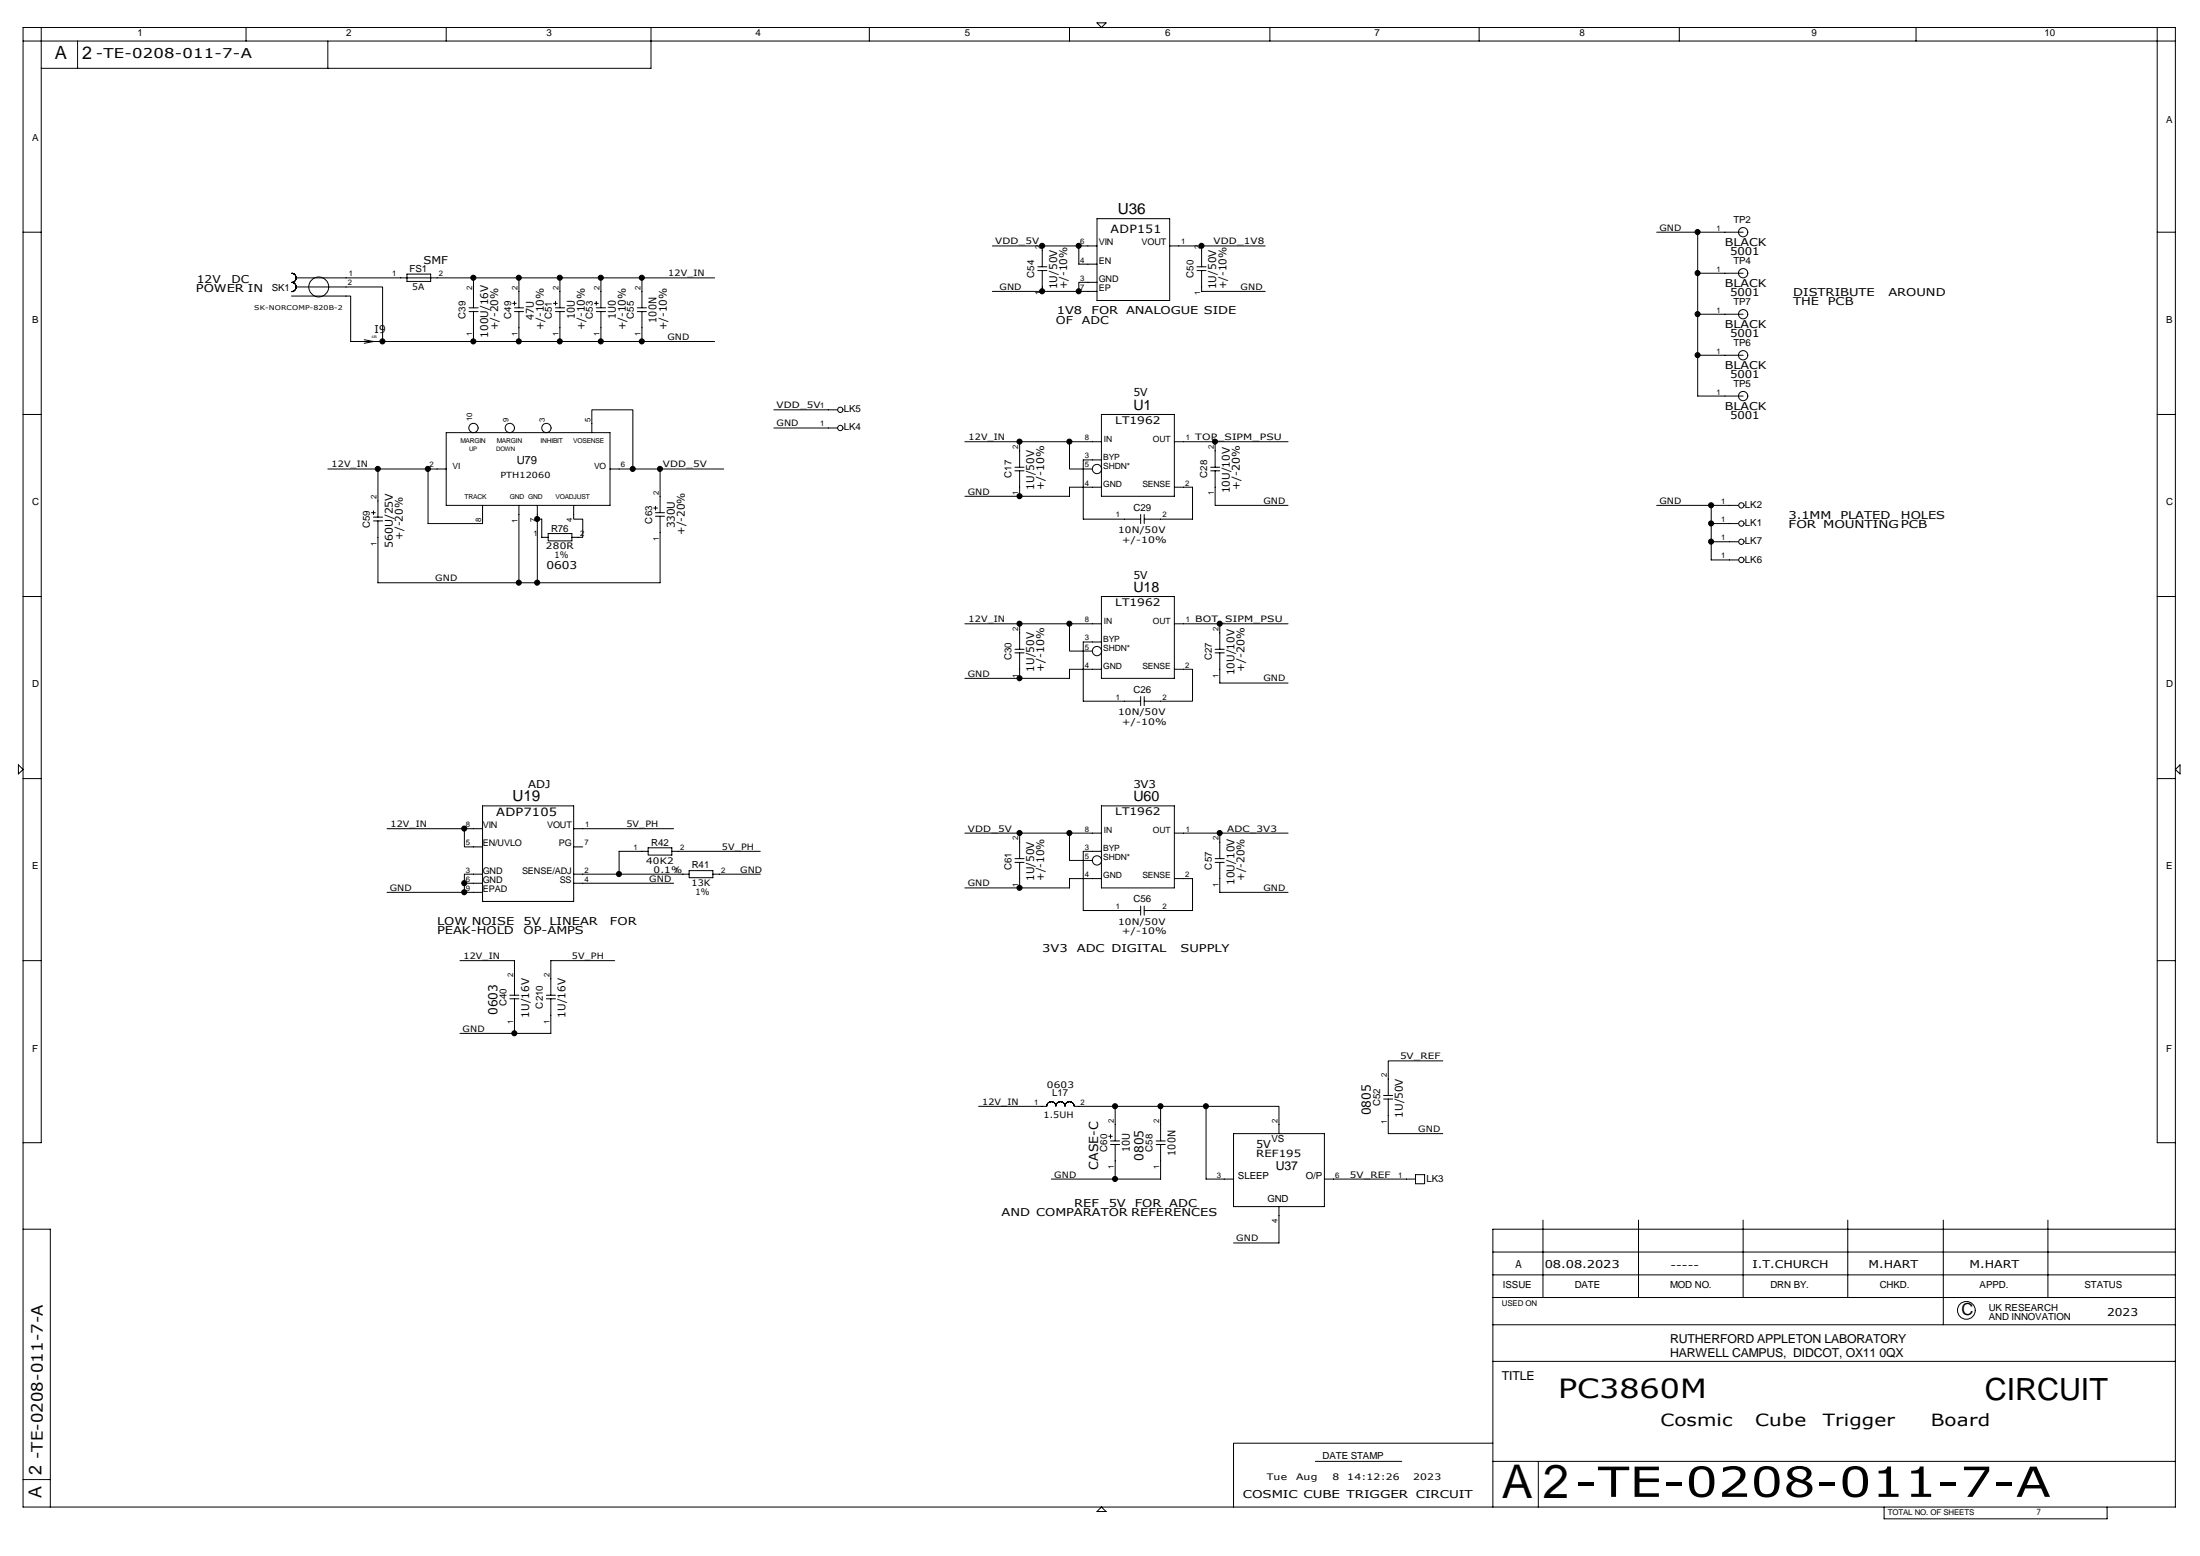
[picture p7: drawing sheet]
<svg xmlns="http://www.w3.org/2000/svg" width="420mm" height="297mm" viewBox="0 0 420 297" stroke-linecap="round" stroke-linejoin="round" font-family="sans-serif">
<g fill="none" stroke="#000" stroke-width=".19">
<path d="M4.4 5.3h411.1v282.4h-411.1zM4.4 7.8h411.1M7.9 5.3v212.8h-3.5M14.8 7.8v5.2M47 5.3v2.5M62.6 7.8v5.2M85.2 5.3v2.5M124.3 5.3v7.7h-116.4M166 5.3v2.5M204.3 5.3v2.5M209.5 4.4h1.7l-.8 .9zM242.5 5.3v2.5"/>
<path d="M282.5 5.3v2.5M320.7 5.3v2.5M365.9 5.3v2.5M412 5.3v212.8h3.5M4.4 44.3h3.5M55.7 56.5h11.3v8.7h23.4M55.7 53.9l.5 .2M55.7 52.2l.5 .1M55.8 53.9h.1M55.9 53.9h-.1M56 54h.1M56.2 54.1h.1"/>
<path d="M56.2 53.8l-.5 .1M56.2 55.5h.1M56.2 55.5l-.5 .2M56.2 52.3h.1M56.2 53.8h.1M56.2 52.3l.1 .1M56.3 55.5h-.1M56.3 53.7l-.1 .1M56.3 54.2l.1 .1M56.3 52.5l.2 .3v.5l-.2 .4M56.4 52.5h.1M56.4 55.3h.1"/>
<path d="M56.4 53.5h.1M56.4 54.3v.1M56.4 54.4l.1 .7-.2 .3M56.5 54.6h.1M56.5 52.8l.1 .1M56.6 54.9l-.1 .1M56.6 53.2l-.1 .1M56.6 54.8h16.5v10.4M56.6 53h33.8M77.7 52.3h4.6v1.4h-4.6zM89.6 59.5h1.7M89.6 58.8h1.7"/>
<path d="M90.4 59.5v5.7h8.7M97.9 57.9h.7M98.3 59.5h1.7M98.3 58.8h1.7M98.3 57.5v.8M99.1 59.5v5.7h7.8M99.1 53h-8.7v5.8M99.1 53h37.4M99.1 53v5.8M105.7 57.9h.7M106.1 59.5h1.7M106.1 58.8h1.7"/>
<path d="M106.1 57.5v.8M106.9 53v5.8M106.9 59.5v5.7M113.5 57.9h.8M113.9 59.5h1.8M113.9 58.8h1.8M113.9 57.5v.8M114.8 53v5.8M114.8 59.5v5.7M121.7 59.5h1.7M121.7 58.8h1.7M122.6 53v5.8"/>
<path d="M122.6 59.5v5.7M189.5 55.6h9.5M189.5 47h16.5M198.2 51.7h1.7M198.2 50.9h1.7M199 51.7v3.9h7M199 47v3.9M209.5 47h-3.5v3.4h3.5M209.5 53.9h-3.5v1.7h3.5M209.5 41.7h13.9v15.7h-13.9zM223.4 47h18.2M228.6 51.7h1.7"/>
<path d="M228.6 50.9h1.7M229.5 51.7v3.9h12.1M229.5 47v3.9M316.4 44.3h16.5M324.2 52.2h8.7M324.2 60h8.7M324.2 44.3v23.5M412 44.3h3.5M4.4 79.1h3.5M69.6 64.9l1.7 .3-1.7 .3M106.9 65.2h29.6M147.8 78.2h12.2"/>
<path d="M210.4 79.1h13.9v15.6h-13.9zM332.9 67.8h-8.7v7.8h8.7M412 79.1h3.5M62.6 89.5h9.6M71 97.9h.7M71.3 99.4h1.8M71.3 98.7h1.8M71.3 97.5v.7M72.2 89.5h13M72.2 89.5v9.2M81.7 89.5v10.4h10.5v-3.4M85.2 82.6h31.3v13.9h-31.3z"/>
<path d="M99.1 96.5v14.8h-26.9v-11.9M102.6 96.5v14.8M102.6 99.1h.9v3.5h1.2M109.6 96.5v2.6h1.7v3.5h-2.1M113 82.6v-4.4h7.9v11.3M116.5 89.5h9.6v8.4M124.8 97h.8M125.2 97.9h1.7M125.2 98.6h1.7M125.2 96.6v.8M126.1 89.5h12.1M126.1 98.6v12.7h-27"/>
<path d="M147.8 81.7h12.2M184.3 94.7h10.4M184.3 84.3h20M193.8 89.9h1.8M193.8 89.2h1.8M194.7 89.9v4.8h9.6v-1.7h6.1M194.7 84.3v4.9M210.4 84.3h-6.1v5.2h4.3M210.4 87.8h-3.5v11.3h10.9M217.8 98.2v1.7M218.5 98.2v1.7M224.3 93h3.4v6.1h-9.2"/>
<path d="M224.3 84.3h21.7M231.2 89.9h1.8M231.2 89.2h1.8M232.1 89.9v6.6h13.9M232.1 84.3v4.9M316.4 96.5h15.6M326.8 99.9h5.2M326.8 96.5v6.9M4.4 113.9h3.5M104.7 101.9h4.5v1.4h-4.5zM184.3 119.1h20M194.7 119.1v4.9"/>
<path d="M210.4 119.1h-6.1v5.2h4.3M210.4 113.9h13.9v15.6h-13.9zM224.3 119.1h21.7M233 119.1v4.9M332 103.4h-5.2v3.5h5.2M412 113.9h3.5M184.3 129.5h10.4M193.8 124.6h1.8M193.8 124h1.8M194.7 124.6v4.9h9.6v-1.7h6.1M210.4 122.6h-3.5v11.3h10.9M217.8 133v1.7"/>
<path d="M218.5 133v1.7M224.3 127.8h3.4v6.1h-9.2M232.1 124.6h1.7M232.1 124h1.7M233 124.6v5.8h13M3.5 146l.9 .9-.9 .8zM4.4 148.6h3.5M73.9 158.2h18.3M88.7 158.2v3.5h3.5M92.2 153.8h17.4v18.3h-17.4zM109.6 158.2h19M184.3 159h20"/>
<path d="M194.7 159v4.9M210.4 159h-6.1v5.3h4.3M210.4 153.8h13.9v15.7h-13.9zM224.3 159h21.7M233 159v4.9M412 148.6h3.5M415.5 146.9l.8-.9v1.7zM73.9 170.3h14.8M92.2 166.9h-3.5v1.7M92.2 168.6h-3.5v1.7h3.5M109.6 166.9h8.6M109.6 161.7h1.7"/>
<path d="M109.6 168.6h19M123.8 161.8h4.5v1.4h-4.5zM123.8 162.5h-5.6v4.4h13.4M128.3 162.5h16.9M131.6 166.2h4.5v1.4h-4.5zM136.1 166.9h9.1M184.3 169.5h10.4M193.8 164.6h1.8M193.8 163.9h1.8M194.7 164.6v4.9h9.6v-1.8h6.1M210.4 162.5h-3.5v11.3h10.9M217.8 173v1.7"/>
<path d="M218.5 173v1.7M224.3 167.7h3.4v6.1h-9.2M232.1 164.6h1.7M232.1 163.9h1.7M233 164.6v5.7h13M4.4 183.4h3.5M87.8 183.4h10.5v6.6M87.8 197.3h10.5M97.4 190.7h1.7M97.4 190h1.7M98.3 190.7v6.6h6.9v-6.6M104.4 190.7h1.7"/>
<path d="M104.4 190h1.7M117.4 183.4h-12.2v6.6M412 183.4h3.5M186.9 211.2h13M200 210.9l-.1 .3M200 210.8h.1M200.1 210.6l-.1 .3M200.2 210.5l.8-.2 .4 .3M200.3 210.4v.1M201.3 210.4v.1M201.5 210.6l.1 .2M201.5 210.7v.1"/>
<path d="M201.6 210.9v.3M201.6 210.8v.1M201.6 211h.1M201.7 211h-.1M201.7 210.8v.1M201.9 210.6l-.2 .6M202.1 210.4l-.1 .1M202.9 210.4h.1M202.9 210.4l-.5-.1-.5 .2M202.9 210.4l.3 .2M203 210.4v.1M203.2 210.6l.1 .2"/>
<path d="M203.3 210.8l.1 .4M203.3 210.9h.1M203.4 211h.1M203.5 210.8v.1M203.5 210.9l-.1 .3M203.6 210.6l-.1 .2M203.7 210.5h.1M203.7 210.5l.7-.2 .5 .3M203.8 210.4l-.1 .1M204.7 210.4l.1 .1M204.9 210.6l.2 .2M205.1 210.9v.3h7.9"/>
<path d="M205.1 210.8v.1M211.7 216.9h.7M212.1 218.5h1.7M212.1 217.8h1.7M212.1 216.6v.7M213 211.2h8.7v6.6M213 211.2v6.6M213 218.5v6.6M220.8 218.5h1.7M220.8 217.8h1.7M221.7 218.5v6.6h-20.9M221.7 211.2h8.6"/>
<path d="M235.6 216.4h17.3v13.9h-17.3zM244.3 216.4v-5.2h-14v13.9h5.3M264.2 209.8h1.8M264.2 209.1h1.8M265.1 209.8v6.6h10.4M275.5 202.5h-10.4v6.6M4.4 234.7h5.2v53M244.3 230.3v7h-8.7M252.9 225.1h17.4M270.3 224.2h1.8v1.8h-1.8zM285.1 239h130.4M294.7 232.9v14.8"/>
<path d="M312.9 232.9v14.8M332.9 232.9v14.8M352.9 232.9v14.8M371.1 232.9v20M391.1 232.9v14.8M415.5 234.7h-130.4v53M285.1 259.9h130.4M285.1 247.7h130.4M285.1 252.9h130.4M285.1 243.4h130.4M251.2 279h16.5M285.1 275.5h-49.5v12.2"/>
<path d="M285.1 279h130.4M293.8 279v8.7M4.4 282.4h5.2M210.4 287.7l.8 .8h-1.7zM359.8 287.7v2.2h42.6v-2.2"/>
<circle cx="60.9" cy="54.8" r="1.9"/>
<circle cx="332.9" cy="44.3" r=".89"/>
<circle cx="332.9" cy="52.2" r=".89"/>
<circle cx="332.9" cy="60" r=".89"/>
<circle cx="160.5" cy="78.2" r=".51"/>
<circle cx="332.9" cy="67.8" r=".89"/>
<circle cx="332.9" cy="75.6" r=".89"/>
<circle cx="90.4" cy="81.7" r=".89"/>
<circle cx="97.4" cy="81.7" r=".89"/>
<circle cx="104.4" cy="81.7" r=".89"/>
<circle cx="160.5" cy="81.7" r=".51"/>
<circle cx="209.5" cy="89.5" r=".89"/>
<circle cx="332.6" cy="99.9" r=".51"/>
<circle cx="332.6" cy="96.5" r=".51"/>
<circle cx="332.6" cy="106.9" r=".51"/>
<circle cx="332.6" cy="103.4" r=".51"/>
<circle cx="209.5" cy="124.3" r=".89"/>
<circle cx="209.5" cy="164.3" r=".89"/>
<circle cx="375.5" cy="250.1" r="1.7"/>
</g>
<g fill="#000" stroke="#000" stroke-width=".19">
<circle cx="90.4" cy="53" r=".49"/>
<circle cx="99.1" cy="53" r=".49"/>
<circle cx="106.9" cy="53" r=".49"/>
<circle cx="114.7" cy="53" r=".49"/>
<circle cx="122.6" cy="53" r=".49"/>
<circle cx="199" cy="55.6" r=".49"/>
<circle cx="199" cy="46.9" r=".49"/>
<circle cx="206" cy="55.6" r=".49"/>
<circle cx="206" cy="46.9" r=".49"/>
<circle cx="229.5" cy="46.9" r=".49"/>
<circle cx="324.2" cy="52.1" r=".49"/>
<circle cx="324.2" cy="44.3" r=".49"/>
<circle cx="324.2" cy="60" r=".49"/>
<circle cx="73" cy="65.2" r=".49"/>
<circle cx="90.4" cy="65.2" r=".49"/>
<circle cx="99.1" cy="65.2" r=".49"/>
<circle cx="106.9" cy="65.2" r=".49"/>
<circle cx="114.7" cy="65.2" r=".49"/>
<circle cx="122.6" cy="65.2" r=".49"/>
<circle cx="324.2" cy="67.8" r=".49"/>
<circle cx="72.2" cy="89.5" r=".49"/>
<circle cx="81.7" cy="89.5" r=".49"/>
<circle cx="102.6" cy="99.1" r=".49"/>
<circle cx="120.8" cy="89.5" r=".49"/>
<circle cx="126" cy="89.5" r=".49"/>
<circle cx="194.7" cy="94.7" r=".49"/>
<circle cx="194.7" cy="84.3" r=".49"/>
<circle cx="204.2" cy="84.3" r=".49"/>
<circle cx="232" cy="84.3" r=".49"/>
<circle cx="326.8" cy="99.9" r=".49"/>
<circle cx="326.8" cy="96.5" r=".49"/>
<circle cx="99.1" cy="111.2" r=".49"/>
<circle cx="102.6" cy="111.2" r=".49"/>
<circle cx="194.7" cy="119.1" r=".49"/>
<circle cx="204.2" cy="119.1" r=".49"/>
<circle cx="232.9" cy="119.1" r=".49"/>
<circle cx="326.8" cy="103.4" r=".49"/>
<circle cx="194.7" cy="129.5" r=".49"/>
<circle cx="88.7" cy="158.2" r=".49"/>
<circle cx="194.7" cy="159" r=".49"/>
<circle cx="204.2" cy="159" r=".49"/>
<circle cx="232.9" cy="159" r=".49"/>
<circle cx="88.7" cy="168.6" r=".49"/>
<circle cx="88.7" cy="170.3" r=".49"/>
<circle cx="118.2" cy="166.9" r=".49"/>
<circle cx="194.7" cy="169.5" r=".49"/>
<circle cx="98.2" cy="197.2" r=".49"/>
<circle cx="213" cy="211.2" r=".49"/>
<circle cx="221.6" cy="211.2" r=".49"/>
<circle cx="230.3" cy="211.2" r=".49"/>
<circle cx="213" cy="225.1" r=".49"/>
</g>
<text font-size="9.1" x="294.7" y="285.9">2</text>
<text font-size="8.9" x="286.9" y="286">A</text>
<text font-size="7.9" x="300.7" y="285.7">-TE-0208-011-7-A</text>
<text font-size="5.8" x="379.1" y="267.3">CIRCUIT</text>
<text font-size="5" x="297.6" y="267">PC3860M</text>
<text font-size="3.5" x="10.5" y="11.3">A</text>
<g font-size="3.4">
<text x="15.7" y="11.3">2</text>
<text x="8" y="281.6" transform="rotate(-90 8 281.6)">2</text>
<text x="8" y="285.9" transform="rotate(-90 8 285.9)">A</text>
</g>
<g font-size="3.2">
<text x="374.6" y="251.1">C</text>
<text x="317.1" y="272.2">Cosmic</text>
<text x="335.2" y="272.2">Cube</text>
<text x="348.1" y="272.2">Trigger</text>
<text x="368.8" y="272.2">Board</text>
</g>
<text font-size="3" x="8.2" y="278.6" transform="rotate(-90 8.2 278.6)">-TE-0208-011-7-A</text>
<g font-size="2.9">
<text x="213.5" y="40.9">U36</text>
<text x="97.9" y="153">U19</text>
</g>
<g font-size="2.7">
<text x="216.4" y="78.2">U1</text>
<text x="216.4" y="112.9">U18</text>
<text x="216.4" y="153">U60</text>
</g>
<text font-size="2.6" x="18.3" y="11">-TE-0208-011-7-A</text>
<g font-size="2.4">
<text x="95" y="193.8" transform="rotate(-90 95 193.8)">0603</text>
<text x="261.8" y="212.9" transform="rotate(-90 261.8 212.9)">0805</text>
<text x="218.4" y="221.6" transform="rotate(-90 218.4 221.6)">0805</text>
<text x="209.7" y="223.4" transform="rotate(-90 209.7 223.4)">CASE-C</text>
</g>
<g font-size="2.3">
<text x="243.7" y="223.4">U37</text>
<text x="319" y="256.4">RUTHERFORD APPLETON LABORATORY</text>
<text x="286.9" y="263.4">TITLE</text>
<text x="319" y="259">HARWELL CAMPUS, DIDCOT, OX11 0QX</text>
</g>
<g font-size="2.2">
<text x="212.1" y="44.4">ADP151</text>
<text x="98.7" y="88.6">U79</text>
<text x="94.8" y="155.7">ADP7105</text>
</g>
<g font-size="2.1">
<text x="329.4" y="47">BLACK</text>
<text x="37.6" y="53.9">12V</text>
<text x="44.2" y="53.9">DC</text>
<text x="80.9" y="50.5">SMF</text>
<text x="330.5" y="48.7">5001</text>
<text x="37.4" y="55.7">POWER IN</text>
<text x="329.4" y="54.8">BLACK</text>
<text x="330.5" y="56.6">5001</text>
<text x="342.5" y="56.6">DISTRIBUTE</text>
<text x="342.5" y="58.3">THE</text>
<text x="349.1" y="58.3">PCB</text>
<text x="360.6" y="56.6">AROUND</text>
<text x="71.5" y="63.5">I9</text>
<text x="201.7" y="61.8">OF</text>
<text x="201.8" y="60">1V8</text>
<text x="206.6" y="61.8">ADC</text>
<text x="208.4" y="60">FOR</text>
<text x="215.1" y="60">ANALOGUE SIDE</text>
<text x="329.4" y="62.6">BLACK</text>
<text x="330.5" y="64.4">5001</text>
<text x="329.4" y="70.4">BLACK</text>
<text x="216.4" y="75.7">5V</text>
<text x="330.5" y="72.2">5001</text>
<text x="329.4" y="78.3">BLACK</text>
<text x="330.5" y="80">5001</text>
<text x="341.6" y="99.1">3.1MM</text>
<text x="341.6" y="100.9">FOR MOUNTING PCB</text>
<text x="351.5" y="99.1">PLATED</text>
<text x="363.1" y="99.1">HOLES</text>
<text x="104.4" y="108.7">0603</text>
<text x="216.4" y="110.4">5V</text>
<text x="100.9" y="150.4">ADJ</text>
<text x="216.4" y="150.4">3V3</text>
<text x="83.5" y="178.2">PEAK-HOLD</text>
<text x="83.5" y="176.5">LOW NOISE</text>
<text x="100" y="178.2">OP-AMPS</text>
<text x="100" y="176.5">5V</text>
<text x="104.9" y="176.5">LINEAR</text>
<text x="116.5" y="176.5">FOR</text>
<text x="199" y="181.7">3V3</text>
<text x="205.7" y="181.7">ADC DIGITAL</text>
<text x="225.5" y="181.7">SUPPLY</text>
<text x="239.9" y="219.1">5V</text>
<text x="191.3" y="232.1">AND COMPARATOR REFERENCES</text>
<text x="205.1" y="230.4">REF</text>
<text x="211.7" y="230.4">5V</text>
<text x="216.7" y="230.4">FOR</text>
<text x="223.3" y="230.4">ADC</text>
<text x="289.4" y="242.1">A</text>
<text x="295" y="242.1">08.08.2023</text>
<text x="319" y="242.2">-----</text>
<text x="334.7" y="242.1">I.T.CHURCH</text>
<text x="356.9" y="242.1">M.HART</text>
<text x="376.1" y="242.1">M.HART</text>
<text x="402.4" y="251.2">2023</text>
<text x="237.4" y="286">COSMIC CUBE TRIGGER CIRCUIT</text>
</g>
<g font-size="2">
<text x="201.9" y="55.2" transform="rotate(-90 201.9 55.2)">1U/50V</text>
<text x="203.8" y="55.2" transform="rotate(-90 203.8 55.2)">+/-10%</text>
<text x="232.3" y="55.2" transform="rotate(-90 232.3 55.2)">1U/50V</text>
<text x="234.2" y="55.2" transform="rotate(-90 234.2 55.2)">+/-10%</text>
<text x="93.3" y="64.5" transform="rotate(-90 93.3 64.5)">100U/16V</text>
<text x="95.2" y="63" transform="rotate(-90 95.2 63)">+/-20%</text>
<text x="101.9" y="61.1" transform="rotate(-90 101.9 61.1)">47U</text>
<text x="103.8" y="63" transform="rotate(-90 103.8 63)">+/-10%</text>
<text x="109.8" y="60.9" transform="rotate(-90 109.8 60.9)">10U</text>
<text x="111.7" y="63" transform="rotate(-90 111.7 63)">+/-10%</text>
<text x="117.6" y="60.9" transform="rotate(-90 117.6 60.9)">1U0</text>
<text x="119.5" y="63" transform="rotate(-90 119.5 63)">+/-10%</text>
<text x="125.4" y="61.6" transform="rotate(-90 125.4 61.6)">100N</text>
<text x="127.3" y="63" transform="rotate(-90 127.3 63)">+/-10%</text>
<text x="213" y="80.9">LT1962</text>
<text x="197.5" y="93.5" transform="rotate(-90 197.5 93.5)">1U/50V</text>
<text x="199.4" y="93.5" transform="rotate(-90 199.4 93.5)">+/-10%</text>
<text x="234.9" y="94.2" transform="rotate(-90 234.9 94.2)">10U/10V</text>
<text x="236.8" y="93.5" transform="rotate(-90 236.8 93.5)">+/-20%</text>
<text x="128.9" y="100.9" transform="rotate(-90 128.9 100.9)">330U</text>
<text x="75" y="104.6" transform="rotate(-90 75 104.6)">560U/25V</text>
<text x="76.9" y="103" transform="rotate(-90 76.9 103)">+/-20%</text>
<text x="130.8" y="102.2" transform="rotate(-90 130.8 102.2)">+/-20%</text>
<text x="213" y="115.7">LT1962</text>
<text x="197.5" y="128.2" transform="rotate(-90 197.5 128.2)">1U/50V</text>
<text x="199.4" y="128.2" transform="rotate(-90 199.4 128.2)">+/-10%</text>
<text x="235.8" y="128.9" transform="rotate(-90 235.8 128.9)">10U/10V</text>
<text x="237.7" y="128.2" transform="rotate(-90 237.7 128.2)">+/-20%</text>
<text x="213" y="155.7">LT1962</text>
<text x="197.5" y="168.2" transform="rotate(-90 197.5 168.2)">1U/50V</text>
<text x="199.4" y="168.2" transform="rotate(-90 199.4 168.2)">+/-10%</text>
<text x="235.8" y="168.9" transform="rotate(-90 235.8 168.9)">10U/10V</text>
<text x="237.7" y="168.2" transform="rotate(-90 237.7 168.2)">+/-20%</text>
<text x="101.1" y="194.3" transform="rotate(-90 101.1 194.3)">1U/16V</text>
<text x="108" y="194.3" transform="rotate(-90 108 194.3)">1U/16V</text>
<text x="267.9" y="213.4" transform="rotate(-90 267.9 213.4)">1U/50V</text>
<text x="215.8" y="220" transform="rotate(-90 215.8 220)">10U</text>
<text x="224.5" y="220.6" transform="rotate(-90 224.5 220.6)">100N</text>
</g>
<g font-size="1.9">
<text x="26.3" y="6.9">1</text>
<text x="66.1" y="6.9">2</text>
<text x="104.4" y="6.9">3</text>
<text x="144.3" y="6.9">4</text>
<text x="184.3" y="6.9">5</text>
<text x="222.5" y="6.9">6</text>
<text x="262.5" y="6.9">7</text>
<text x="301.6" y="6.9">8</text>
<text x="345.9" y="6.9">9</text>
<text x="390.4" y="6.9">10</text>
<text x="413.7" y="23.5">A</text>
<text x="6.1" y="26.9">A</text>
<text x="331" y="42.5">TP2</text>
<text x="78.2" y="51.9">FS1</text>
<text x="197.5" y="53" transform="rotate(-90 197.5 53)">C54</text>
<text x="228" y="53" transform="rotate(-90 228 53)">C50</text>
<text x="331" y="50.4">TP4</text>
<text x="51.9" y="55.6">SK1</text>
<text x="331" y="58.2">TP7</text>
<text x="6.1" y="61.7">B</text>
<text x="88.9" y="60.8" transform="rotate(-90 88.9 60.8)">C39</text>
<text x="97.6" y="60.8" transform="rotate(-90 97.6 60.8)">C49</text>
<text x="105.4" y="60.9" transform="rotate(-90 105.4 60.9)">C51</text>
<text x="113.2" y="60.8" transform="rotate(-90 113.2 60.8)">C53</text>
<text x="121.1" y="60.8" transform="rotate(-90 121.1 60.8)">C55</text>
<text x="413.7" y="61.7">B</text>
<text x="331" y="66">TP6</text>
<text x="331" y="73.8">TP5</text>
<text x="161.2" y="82.2">LK4</text>
<text x="161.2" y="78.7">LK5</text>
<text x="193.2" y="91.2" transform="rotate(-90 193.2 91.2)">C17</text>
<text x="230.5" y="91.2" transform="rotate(-90 230.5 91.2)">C28</text>
<text x="6.1" y="96.4">C</text>
<text x="70.7" y="100.8" transform="rotate(-90 70.7 100.8)">C59</text>
<text x="105.2" y="101.5">R76</text>
<text x="124.5" y="100" transform="rotate(-90 124.5 100)">C63</text>
<text x="216.5" y="97.5">C29</text>
<text x="333.2" y="100.5">LK1</text>
<text x="333.2" y="96.9">LK2</text>
<text x="413.7" y="96.4">C</text>
<text x="333.2" y="107.4">LK6</text>
<text x="333.2" y="103.9">LK7</text>
<text x="193.2" y="126" transform="rotate(-90 193.2 126)">C30</text>
<text x="231.4" y="126" transform="rotate(-90 231.4 126)">C27</text>
<text x="6.1" y="131.2">D</text>
<text x="413.7" y="131.2">D</text>
<text x="216.5" y="132.2">C26</text>
<text x="124.4" y="161.5">R42</text>
<text x="6.1" y="165.9">E</text>
<text x="132.1" y="165.8">R41</text>
<text x="193.2" y="166.1" transform="rotate(-90 193.2 166.1)">C61</text>
<text x="231.4" y="166" transform="rotate(-90 231.4 166)">C57</text>
<text x="413.7" y="165.9">E</text>
<text x="216.5" y="172.2">C56</text>
<text x="96.7" y="192.1" transform="rotate(-90 96.7 192.1)">C40</text>
<text x="103.7" y="192.5" transform="rotate(-90 103.7 192.5)">C210</text>
<text x="6.1" y="200.7">F</text>
<text x="413.7" y="200.7">F</text>
<text x="201" y="209.3">L17</text>
<text x="263.6" y="211.2" transform="rotate(-90 263.6 211.2)">C52</text>
<text x="211.5" y="219.9" transform="rotate(-90 211.5 219.9)">C60</text>
<text x="220.1" y="219.9" transform="rotate(-90 220.1 219.9)">C58</text>
<text x="239.9" y="220.8">REF195</text>
<text x="242.8" y="218.1">VS</text>
<text x="236.4" y="225">SLEEP</text>
<text x="249.4" y="225">O/P</text>
<text x="272.4" y="225.6">LK3</text>
<text x="242.1" y="229.4">GND</text>
<text x="287" y="245.9">ISSUE</text>
<text x="300.7" y="245.9">DATE</text>
<text x="319" y="245.9">MOD NO.</text>
<text x="338.1" y="245.9">DRN BY.</text>
<text x="359" y="245.9">CHKD.</text>
<text x="378.1" y="245.9">APPD.</text>
<text x="398.1" y="245.9">STATUS</text>
<text x="379.8" y="250.3">UK RESEARCH</text>
<text x="379.8" y="252">AND INNOVATION</text>
<text x="252.6" y="278.6">DATE STAMP</text>
</g>
<g font-size="1.7">
<text x="190" y="46.7">VDD_5V</text>
<text x="209.8" y="46.9">VIN</text>
<text x="218" y="46.9">VOUT</text>
<text x="231.7" y="46.7">VDD_1V8</text>
<text x="316.9" y="44">GND</text>
<text x="127.6" y="52.7">12V_IN</text>
<text x="209.8" y="50.3">EN</text>
<text x="209.8" y="53.8">GND</text>
<text x="78.7" y="55.3">5A</text>
<text x="190.9" y="55.3">GND</text>
<text x="209.8" y="55.5">EP</text>
<text x="236.9" y="55.3">GND</text>
<text x="127.5" y="64.9">GND</text>
<text x="148.3" y="77.9">VDD_5V</text>
<text x="148.3" y="81.4">GND</text>
<text x="185" y="84">12V_IN</text>
<text x="63.3" y="89.2">12V_IN</text>
<text x="126.6" y="89.2">VDD_5V</text>
<text x="184.8" y="94.4">GND</text>
<text x="213.5" y="101.7">10N/50V</text>
<text x="241.3" y="96.2">GND</text>
<text x="316.9" y="96.2">GND</text>
<text x="104.3" y="104.9">280R</text>
<text x="105.9" y="106.6">1%</text>
<text x="214.2" y="103.6">+/-10%</text>
<text x="83.1" y="111">GND</text>
<text x="185" y="118.8">12V_IN</text>
<text x="184.8" y="129.2">GND</text>
<text x="241.3" y="130.1">GND</text>
<text x="213.5" y="136.5">10N/50V</text>
<text x="214.2" y="138.4">+/-10%</text>
<text x="74.6" y="157.9">12V_IN</text>
<text x="92.2" y="158.1">VIN</text>
<text x="92.2" y="161.6">EN/UVLO</text>
<text x="104.5" y="158.1">VOUT</text>
<text x="106.7" y="161.6">PG</text>
<text x="119.6" y="157.9">5V_PH</text>
<text x="184.8" y="158.7">VDD_5V</text>
<text x="234.4" y="158.7">ADC_3V3</text>
<text x="92.2" y="166.8">GND</text>
<text x="99.7" y="166.8">SENSE/ADJ</text>
<text x="123.4" y="164.8">40K2</text>
<text x="124.8" y="166.6">0.1%</text>
<text x="137.9" y="162.2">5V_PH</text>
<text x="141.3" y="166.6">GND</text>
<text x="74.4" y="170.1">GND</text>
<text x="92.2" y="168.5">GND</text>
<text x="92.2" y="170.3">EPAD</text>
<text x="106.9" y="168.5">SS</text>
<text x="124" y="168.3">GND</text>
<text x="132.1" y="169.2">13K</text>
<text x="132.8" y="170.9">1%</text>
<text x="184.8" y="169.2">GND</text>
<text x="241.3" y="170.1">GND</text>
<text x="213.5" y="176.5">10N/50V</text>
<text x="214.2" y="178.4">+/-10%</text>
<text x="88.5" y="183.1">12V_IN</text>
<text x="109.2" y="183.1">5V_PH</text>
<text x="88.3" y="197">GND</text>
<text x="267.4" y="202.2">5V_REF</text>
<text x="199.9" y="207.8">0603</text>
<text x="187.6" y="210.9">12V_IN</text>
<text x="199.3" y="213.5">1.5UH</text>
<text x="270.8" y="216.1">GND</text>
<text x="201.3" y="224.8">GND</text>
<text x="257.8" y="224.8">5V_REF</text>
<text x="236.1" y="237">GND</text>
<text x="241.9" y="282.5">Tue</text>
<text x="247.5" y="282.5">Aug</text>
<text x="254.5" y="282.5">8</text>
<text x="257.3" y="282.5">14:12:26</text>
<text x="269.9" y="282.5">2023</text>
</g>
<g font-size="1.6">
<text x="86.4" y="89.5">VI</text>
<text x="113.5" y="89.5">VO</text>
<text x="210.7" y="87.8">BYP</text>
<text x="210.7" y="89.5">SHDN*</text>
<text x="210.8" y="84.3">IN</text>
<text x="220.2" y="84.3">OUT</text>
<text x="95.6" y="91.3">PTH12060</text>
<text x="210.7" y="93">GND</text>
<text x="218.2" y="93">SENSE</text>
<text x="210.8" y="119">IN</text>
<text x="220.2" y="119">OUT</text>
<text x="210.7" y="122.5">BYP</text>
<text x="210.7" y="124.2">SHDN*</text>
<text x="210.7" y="127.7">GND</text>
<text x="218.2" y="127.7">SENSE</text>
<text x="210.8" y="159">IN</text>
<text x="220.2" y="159">OUT</text>
<text x="210.7" y="162.5">BYP</text>
<text x="210.7" y="167.7">GND</text>
<text x="210.7" y="164.2">SHDN*</text>
<text x="218.2" y="167.7">SENSE</text>
<text x="389" y="289.3">7</text>
</g>
<g font-size="1.5">
<text x="198.8" y="47.5" transform="rotate(-90 198.8 47.5)">2</text>
<text x="206.3" y="46.7">6</text>
<text x="225.6" y="46.7">1</text>
<text x="229.2" y="47.5" transform="rotate(-90 229.2 47.5)">2</text>
<text x="327.8" y="44">1</text>
<text x="66.6" y="52.7">1</text>
<text x="74.9" y="52.7">1</text>
<text x="83.8" y="52.7">2</text>
<text x="206.3" y="53.6">3</text>
<text x="206.3" y="50.1">4</text>
<text x="327.8" y="51.9">1</text>
<text x="66.5" y="54.4">2</text>
<text x="90.2" y="55.3" transform="rotate(-90 90.2 55.3)">2</text>
<text x="98.8" y="55.3" transform="rotate(-90 98.8 55.3)">2</text>
<text x="106.7" y="55.3" transform="rotate(-90 106.7 55.3)">2</text>
<text x="114.5" y="55.3" transform="rotate(-90 114.5 55.3)">2</text>
<text x="122.3" y="55.3" transform="rotate(-90 122.3 55.3)">2</text>
<text x="198.8" y="56.3" transform="rotate(-90 198.8 56.3)">1</text>
<text x="206.3" y="55.3">7</text>
<text x="229.2" y="56.3" transform="rotate(-90 229.2 56.3)">1</text>
<text x="327.8" y="59.7">1</text>
<text x="90.2" y="64.2" transform="rotate(-90 90.2 64.2)">1</text>
<text x="98.8" y="64.2" transform="rotate(-90 98.8 64.2)">1</text>
<text x="106.7" y="64.2" transform="rotate(-90 106.7 64.2)">1</text>
<text x="114.5" y="64.2" transform="rotate(-90 114.5 64.2)">1</text>
<text x="122.3" y="64.2" transform="rotate(-90 122.3 64.2)">1</text>
<text x="327.8" y="67.5">1</text>
<text x="156.6" y="77.9">1</text>
<text x="327.8" y="75.3">1</text>
<text x="90.2" y="80.4" transform="rotate(-90 90.2 80.4)">10</text>
<text x="97.1" y="80.5" transform="rotate(-90 97.1 80.5)">9</text>
<text x="104.1" y="80.5" transform="rotate(-90 104.1 80.5)">3</text>
<text x="112.8" y="80.5" transform="rotate(-90 112.8 80.5)">5</text>
<text x="156.6" y="81.4">1</text>
<text x="207.2" y="84">8</text>
<text x="226.5" y="84">1 TOP_SIPM_PSU</text>
<text x="82" y="89.2">2</text>
<text x="118.6" y="89.2">6</text>
<text x="194.4" y="85.7" transform="rotate(-90 194.4 85.7)">2</text>
<text x="207.2" y="89.2">5</text>
<text x="207.2" y="87.5">3</text>
<text x="231.8" y="85.7" transform="rotate(-90 231.8 85.7)">2</text>
<text x="71.9" y="95.2" transform="rotate(-90 71.9 95.2)">2</text>
<text x="125.8" y="94.4" transform="rotate(-90 125.8 94.4)">2</text>
<text x="194.4" y="94.6" transform="rotate(-90 194.4 94.6)">1</text>
<text x="207.2" y="92.7">4</text>
<text x="226.4" y="92.7">2</text>
<text x="231.8" y="94.6" transform="rotate(-90 231.8 94.6)">1</text>
<text x="91.9" y="99.7" transform="rotate(-90 91.9 99.7)">8</text>
<text x="98.8" y="99.8" transform="rotate(-90 98.8 99.8)">1</text>
<text x="102.3" y="99.7" transform="rotate(-90 102.3 99.7)">7</text>
<text x="109.3" y="99.7" transform="rotate(-90 109.3 99.7)">4</text>
<text x="213.1" y="98.8">1</text>
<text x="222" y="98.8">2</text>
<text x="328.7" y="99.7">1</text>
<text x="328.7" y="96.2">1</text>
<text x="71.9" y="104.1" transform="rotate(-90 71.9 104.1)">1</text>
<text x="101.9" y="102.3">1</text>
<text x="110.8" y="102.3">2</text>
<text x="125.8" y="103.3" transform="rotate(-90 125.8 103.3)">1</text>
<text x="328.7" y="106.6">1</text>
<text x="328.7" y="103.1">1</text>
<text x="207.2" y="118.8">8</text>
<text x="226.5" y="118.8">1 BOT_SIPM_PSU</text>
<text x="194.4" y="120.5" transform="rotate(-90 194.4 120.5)">2</text>
<text x="207.2" y="124">5</text>
<text x="207.2" y="122.3">3</text>
<text x="232.7" y="120.5" transform="rotate(-90 232.7 120.5)">2</text>
<text x="194.4" y="129.4" transform="rotate(-90 194.4 129.4)">1</text>
<text x="207.2" y="127.5">4</text>
<text x="226.4" y="127.5">2</text>
<text x="232.7" y="129.4" transform="rotate(-90 232.7 129.4)">1</text>
<text x="213.1" y="133.6">1</text>
<text x="222" y="133.6">2</text>
<text x="89" y="157.9">8</text>
<text x="89" y="161.4">5</text>
<text x="111.6" y="161.4">7</text>
<text x="111.8" y="157.9">1</text>
<text x="194.4" y="160.4" transform="rotate(-90 194.4 160.4)">2</text>
<text x="207.2" y="158.7">8</text>
<text x="226.5" y="158.7">1</text>
<text x="232.7" y="160.4" transform="rotate(-90 232.7 160.4)">2</text>
<text x="89" y="166.6">3</text>
<text x="111.6" y="166.6">2</text>
<text x="121" y="162.2">1</text>
<text x="128.8" y="166.6">1</text>
<text x="129.9" y="162.2">2</text>
<text x="137.7" y="166.6">2</text>
<text x="207.2" y="164">5</text>
<text x="207.2" y="167.4">4</text>
<text x="207.2" y="162.2">3</text>
<text x="226.4" y="167.4">2</text>
<text x="89" y="168.3">6</text>
<text x="89" y="170.1">9</text>
<text x="111.6" y="168.3">4</text>
<text x="194.4" y="169.3" transform="rotate(-90 194.4 169.3)">1</text>
<text x="213.1" y="173.5">1</text>
<text x="222" y="173.5">2</text>
<text x="232.7" y="169.3" transform="rotate(-90 232.7 169.3)">1</text>
<text x="98" y="186.5" transform="rotate(-90 98 186.5)">2</text>
<text x="104.9" y="186.5" transform="rotate(-90 104.9 186.5)">2</text>
<text x="98" y="195.4" transform="rotate(-90 98 195.4)">1</text>
<text x="104.9" y="195.4" transform="rotate(-90 104.9 195.4)">1</text>
<text x="264.8" y="205.7" transform="rotate(-90 264.8 205.7)">2</text>
<text x="197.5" y="210.9">1</text>
<text x="206.4" y="210.9">2</text>
<text x="212.7" y="214.3" transform="rotate(-90 212.7 214.3)">2</text>
<text x="221.4" y="214.3" transform="rotate(-90 221.4 214.3)">2</text>
<text x="244" y="214.3" transform="rotate(-90 244 214.3)">2</text>
<text x="264.8" y="214.5" transform="rotate(-90 264.8 214.5)">1</text>
<text x="212.7" y="223.2" transform="rotate(-90 212.7 223.2)">1</text>
<text x="221.4" y="223.2" transform="rotate(-90 221.4 223.2)">1</text>
<text x="232.4" y="224.8">3</text>
<text x="255" y="224.8">6</text>
<text x="267" y="224.8">1</text>
<text x="244" y="233.5" transform="rotate(-90 244 233.5)">4</text>
<text x="286.9" y="249.4">USED ON</text>
<text x="360.5" y="289.2">TOTAL NO. OF SHEETS</text>
</g>
<g font-size="1.3">
<text x="48.6" y="59.1">SK-NORCOMP-820B-2</text>
<text x="87.9" y="84.6">MARGIN</text>
<text x="94.9" y="84.6">MARGIN</text>
<text x="103.2" y="84.6">INHIBIT</text>
<text x="109.5" y="84.6">VOSENSE</text>
<text x="88.7" y="95.2">TRACK</text>
<text x="97.4" y="95.2">GND GND</text>
<text x="106.1" y="95.2">VOADJUST</text>
</g>
<g font-size="1.2">
<text x="89.6" y="86">UP</text>
<text x="94.8" y="86">DOWN</text>
</g>
<text font-size=".7" x="71" y="64.5">4B</text>
</svg>
